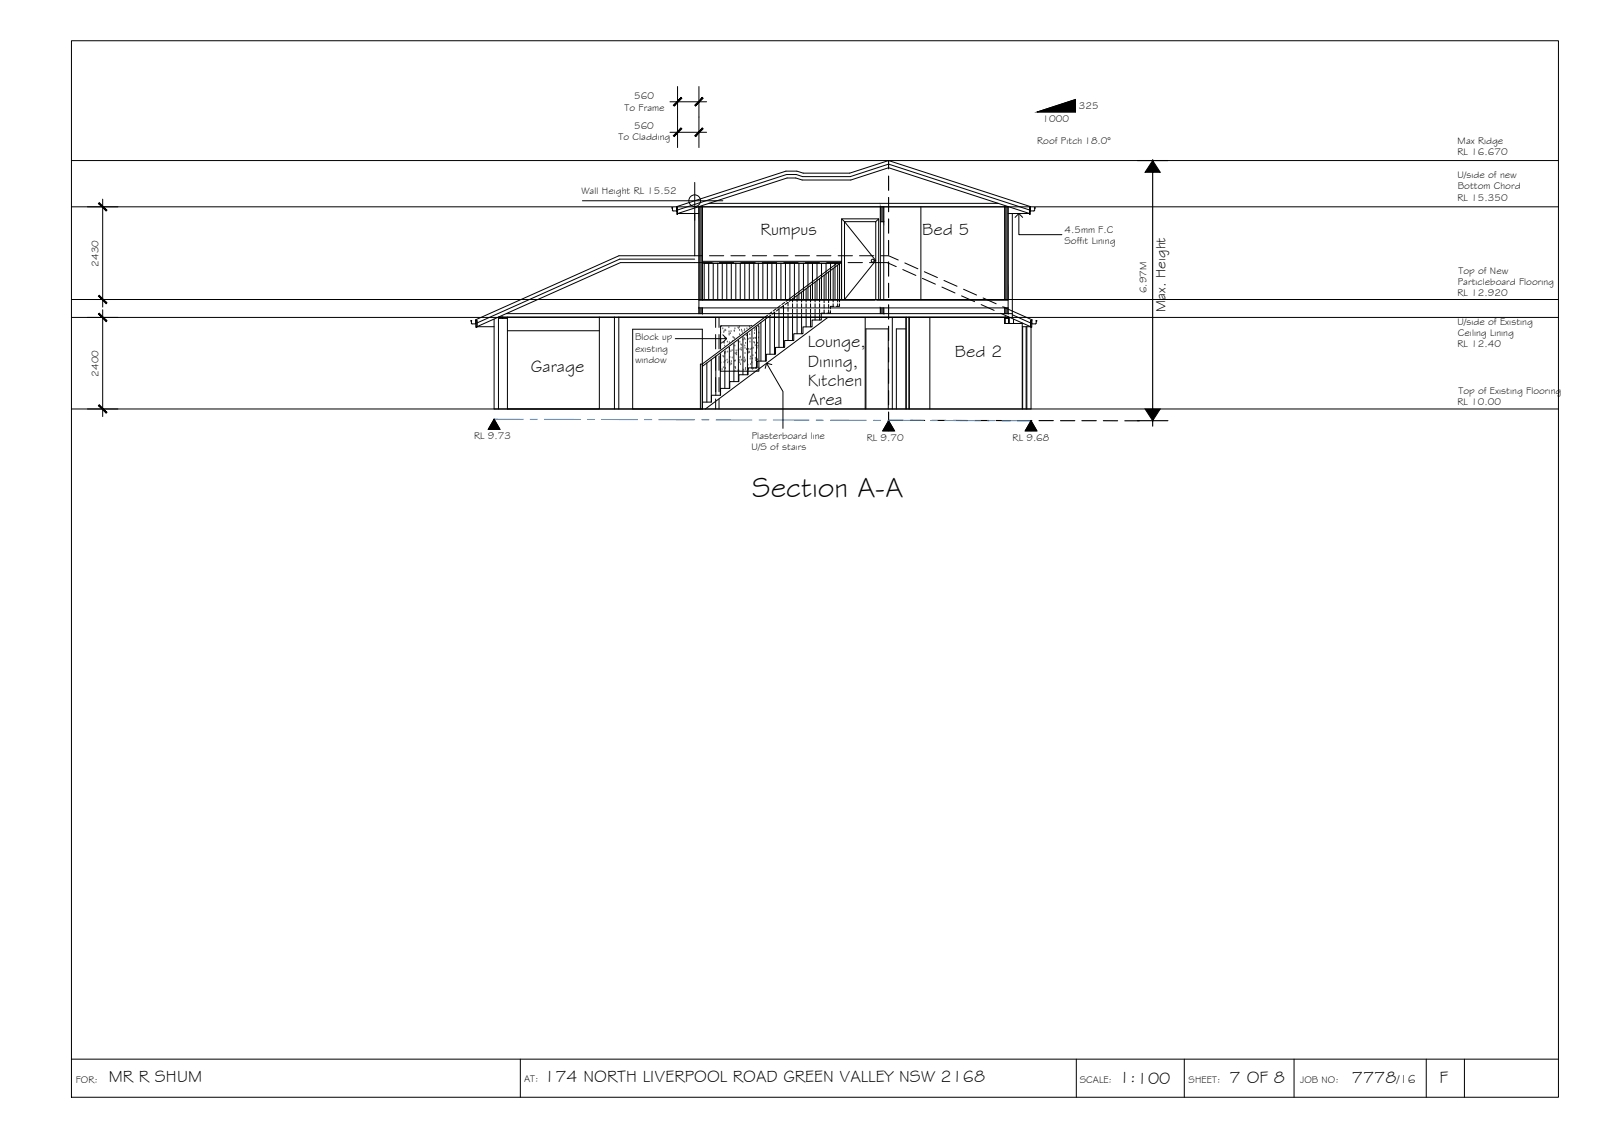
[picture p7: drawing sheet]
<svg xmlns="http://www.w3.org/2000/svg" width="420mm" height="297mm" viewBox="0 0 420 297" stroke-linecap="round" stroke-linejoin="round" font-family="sans-serif">
<!-- layer: HATCH -->
<g fill="#545454" stroke="#545454" stroke-width=".26">
<path d="M230.9 54.2l.9 3.9v-3.9zM230.9 54.2l.9 3.9h-.9z"/>
<path d="M263.5 54.2l.9 24.3v-24.3zM263.5 54.2l.9 24.3h-.9z"/>
<path d="M183.3 54.2l.9 24.3v-24.3zM183.3 54.2l.9 24.3h-.9z"/>
<path d="M263.5 80.7l.9 1.5v-1.5zM263.5 80.7l.9 1.5h-.9z"/>
<path d="M230.9 80.7l.9 1.5v-1.5zM230.9 80.7l.9 1.5h-.9z"/>
<path d="M183.3 80.7l.9 1.5v-1.5zM183.3 80.7l.9 1.5h-.9z"/>
</g>
<!-- layer: CEILING-FLOOR LINES -->
<path d="M18.7 54.2h390M18.7 42.1h390M18.7 78.5h390M18.7 83.2h390M18.7 107.2h390" fill="none" stroke="#000" stroke-width=".26"/>
<!-- layer: HATCH -->
<g fill="none" stroke="#545454" stroke-width=".26">
<path d="M189 87.3h.1M189 89.2h.1M189.1 95.2h.1M189.2 85.6h.1M189.2 90h.1M189.4 96.9h.1M189.4 89.9h.1M189.6 86.2h.1M189.6 93.4h.1M189.7 96.4h.1M189.8 93.6h.1M189.8 87.2h.1"/>
<path d="M189.9 95.1h.1M189.9 90h.1M189.9 86.8h.1M189.9 89.8h.1M190 88.8h.1M190 92.6h.1M190.1 90.8h.1M190.1 92.7h.1M190.2 86.5h.1M190.2 94.7h.1M190.3 96.6h.1M190.3 92.4h.1"/>
<path d="M190.3 86.7h.1M190.4 88.8h.1M190.7 94.4h.1M190.8 89.7h.1M190.8 95.1h.1M190.9 92.3h.1M190.9 90.9h.1M191.1 91.1h.1M191.2 85.9h.1M191.2 87h.1M191.2 87.9h.1M191.2 91.3h.1"/>
<path d="M191.2 87.5h.1M191.3 94.9h.1M191.3 89.8h.1M191.4 91.8h.1M191.4 93.7h.1M191.5 95.7h.1M191.5 87.5h.1M191.7 92.2h.1M191.7 95.3h.1M191.7 86.9h.1M191.8 94.8h.1M191.9 95.5h.1"/>
<path d="M192 91.9h.1M192 93.8h.1M192.1 89.5h.1M192.2 88.4h.1M192.4 90h.1M192.4 88.6h.1M192.6 86.8h.1M192.6 94.7h.1M192.7 88.8h.1M192.7 89.4h.1M192.7 90.7h.1M192.8 97.3h.1"/>
<path d="M192.8 86.2h.1M192.8 96.3h.1M192.8 92.7h.1M192.9 94.6h.1M192.9 96.4h.1M192.9 96.6h.1M193 92.9h.1M193.1 92h.1M193.2 92.6h.1M193.2 93h.1M193.3 89.4h.1M193.5 89.3h.1"/>
<path d="M193.6 88.7h.1M193.6 86h.1M193.6 97.2h.1M193.6 91.9h.1M193.7 86.1h.1M193.8 97.2h.1M193.9 85.8h.1M193.9 86.6h.1M194 87.7h.1M194 94.5h.1M194 95.1h.1M194 89.7h.1"/>
<path d="M194.1 93.8h.1M194.1 91.7h.1M194.2 93.6h.1M194.2 95.6h.1M194.3 90.4h.1M194.4 91.3h.1M194.4 91.8h.1M194.5 86.6h.1M194.5 90.5h.1M194.5 94.4h.1M194.6 86.9h.1M194.7 87.5h.1"/>
<path d="M194.9 89.1h.1M195 97h.1M195.1 94.8h.1M195.2 86.8h.1M195.2 93.8h.1M195.3 88.8h.1M195.3 86.5h.1M195.3 94.9h.1M195.3 90.7h.1M195.4 94.3h.1M195.4 92.7h.1M195.4 89.1h.1"/>
<path d="M195.4 91.3h.1M195.5 94.7h.1M195.5 97h.1M195.5 96.6h.1M195.5 90h.1M195.6 87.9h.1M195.8 91.6h.1M195.8 88h.1M195.9 86.2h.1M196 96.4h.1M196.2 95.7h.1M196.2 89h.1"/>
<path d="M196.3 96.9h.1M196.3 91.6h.1M196.3 92.6h.1M196.4 92.3h.1M196.6 85.8h.1M196.6 92.4h.1M196.6 87.7h.1M196.7 86.3h.1M196.7 89.7h.1M196.7 88.9h.1M196.7 88.7h.1M196.8 91.6h.1"/>
<path d="M196.8 94.1h.1M196.8 93.6h.1M196.9 95.6h.1M197.1 85.5h.1M197.2 91.5h.1M197.2 95.1h.1M197.2 96.7h.1M197.2 86.2h.1M197.3 94.1h.1M197.4 96.8h.1M197.5 93.3h.1M197.6 91.3h.1"/>
<path d="M197.6 88.8h.1M197.7 96.7h.1M197.7 89.8h.1M197.9 87.5h.1M197.9 90h.1M197.9 86.7h.1M198 88.7h.1M198 86.1h.1M198 86.4h.1M198.1 90.6h.1M198.1 94h.1M198.1 92.6h.1"/>
<path d="M198.1 88.7h.1M198.2 94.5h.1M198.2 96.6h.1M198.3 96.5h.1M198.4 93.8h.1M198.5 94.2h.1M198.6 91.3h.1M198.7 94.3h.1M198.7 90h.1M198.8 90.8h.1M199 88.6h.1M199 87.3h.1"/>
<path d="M199 96.5h.1"/>
</g>
<!-- layer: BORDER -->
<path d="M18.7 10.7h390v277h-390zM18.7 277.7h390M136.5 277.7v10M282.3 277.7v10M310.6 277.7v10M339.4 277.7v10M374.1 277.7v10M384.1 277.7v10" fill="none" stroke="#000" stroke-width=".26"/>
<!-- layer: DIMENSION -->
<path d="M175.7 26.7h9.6M175.7 34.7h9.6M177.7 22.7v16M183.3 22.7v16M22.9 54.2h8M26.9 52.2v28.3M22.9 78.5h8M22.9 83.2h8M26.9 81.2v28M22.9 107.2h8" fill="none" stroke="#000" stroke-width=".26"/>
<!-- layer: 0 -->
<g fill="#000" stroke="#000" stroke-width=".26">
<path d="M178.6 25.6l-1.8 2.2 2-2zM176.6 27.6l2-2-1.8 2.2z"/>
<path d="M178.6 33.6l-1.8 2.2 2-2zM178.6 33.6l-1.8 2.2-.2-.2z"/>
<path d="M184.2 25.6l-2 2 .2 .2zM184.2 25.6l.2 .2-2 2z"/>
<path d="M184.2 33.6l-2 2 .2 .2zM184.2 33.6l.2 .2-2 2z"/>
<path d="M25.8 53.3l2 2 .2-.2zM26 53.1l2 2-2.2-1.8z"/>
<path d="M26 77.4l-.2 .2 2.2 1.8zM25.8 77.6l2.2 1.8-.2 .2z"/>
<path d="M25.8 82.3l2 2 .2-.2zM26 82.1l2 2-2.2-1.8z"/>
<path d="M26 106.1l-.2 .2 2.2 1.8zM25.8 106.3l2.2 1.8-.2 .2z"/>
</g>
<!-- layer: TEXT -->
<g fill="#000" stroke="#000" stroke-width=".26">
<path d="M272.1 29.4l10-3.3v3.3z"/>
<path d="M302.3 42.1v3.1h2zM302.3 42.1v3.1h-2z"/>
<path d="M300.3 107.2h2v3.1zM302.3 107.2v3.1l2-3.1z"/>
</g>
<g fill="none" stroke="#000" stroke-width=".26">
<path d="M272.1 29.4l10-3.3v3.3zM152.7 52.6h36.9M182.2 47.8v9.9M129.6 109.9v2.7M233.1 110.3v2.7M270.4 110.3v2.7"/>
<circle cx="182.2" cy="52.6" r="1.53"/>
</g>
<!-- layer: NEWWORK -->
<g fill="none" stroke="#000" stroke-width=".26">
<path d="M176.5 54.5h-.3l.2 .2v.4M177.7 56h5.6M177.7 55l28.6-9.2h2.5l1.7 .5h12.5l10.1-3.3 36.9 12M178 55.9l28.4-9.2h2.3l1.7 .5h12.7l10-3.2 36.9 12h-5.6M182.2 56v11M183.3 54.2h81.1M183.3 54.2v28M184.2 54.2v24.5M185.9 53.3h75.9M220.7 57.4l.8 .7M230.4 57.4l-.7 .7M230.9 54.2v24.3"/>
<path d="M230.9 58.1h.9M231.8 54.2v24.3M241.5 54.2v24.3M263.5 54.2v24.3M264.4 54.2v28M265.5 56v27.2M271.3 54.5h.3l-.2 .2v.4M271.3 55.1l-.1 .2h-1v-.9h-.2v1.8h.2l.1-2-37.2-12.1-10.3 3.3h-12.1l-1.7-.5h-2.9l-28.7 9.3 .1 2h.2v-1.8h-.2v.9h-.9l-.3-.2M183.3 78.7h81.1M183.3 78.5h81.1M220.7 78.5v-21.1h9.7v21.1h-8.9M183.3 80.7h81.1"/>
<path d="M184.2 80.7v1.5M189 85.4h10v11.9h-10zM230.9 80.7v1.5M231.8 80.7v1.5M263.5 80.7v1.5"/>
</g>
<!-- layer: EXISTING -->
<g fill="none" stroke="#000" stroke-width=".26">
<path d="M182.2 67.9h-19.7l-37.4 16.8M184.2 67h-21.9l-37.6 16.9 .1 .1M186.1 67h3.7M186.8 68.8h-24.1l-37.6 16.9M188.7 68.8h3.7M191.7 67h3.7M194.3 68.8h3.8M197.3 67h3.8M199.9 68.8h3.8M202.9 67h3.8M205.6 68.8h3.7M208.6 67h3.7"/>
<path d="M211.2 68.8h3.7M214.2 67h3.7M216.8 68.8h3.8M219.8 67h3.8M222.4 68.8h3.8M225.4 67h3.8M228.1 68.8h4.6l2.4 1.1M231.1 67h2l2.5 1.2M236.8 70.7l3.4 1.5M237.3 68.9l3.4 1.6M241.9 73l3.4 1.5M242.4 71.2l3.5 1.6"/>
<path d="M247 75.3l3.5 1.5M247.6 73.5l3.4 1.5M252.2 77.6l3.4 1.5M252.7 75.8l3.4 1.6M257.3 79.9l3.4 1.5M257.8 78.1l3.5 1.5M123.6 84.7l.2 .2M123.7 84.1h-.2l.1 .2v.4M124.8 84v.9h-1M124.8 84h.3v1.8h-.3zM125.1 84v1.7M125.1 85.7h4.5"/>
<path d="M129.6 83.6v23.6h140.8v-21.4M130.7 83.1v24.1M130.7 83.5h2.4M130.9 83.1h133.6M130.9 83.1v.4M131.8 83.1v.4M132.8 82.2h132.7M133.1 83.1v24.1h24.1v-24.1M133.1 86.7h24.1M161.1 83.1v24.1M162.3 83.1v24.1M162.3 83.2h75.3v24"/>
<path d="M187.7 83.2v2.6M187.7 87.7v3.8M187.7 93.3v3.8M187.7 99v3.7M188.6 83.2v2.6M188.6 87.7v3.8M188.6 93.3v3.8M188.6 99v3.7M226.9 83.2v24M234 83.2v24M237.6 86.2h-2.5v21M237.7 83.1v24.1"/>
<path d="M238.4 83.1v24.1M243.9 83.2v24M262.5 82.1l7.8 3.6M263 80.4l7.7 3.5-.4 .1v1.8h.3v-1.8v.9h1M263.6 83.1l.9 .4h-.9zM263.6 83.1v1.7M264.5 83.1v1.7M264.5 83.1l-.9 .4M264.7 83.2v1.6M265.5 82.5l4.8 2.2M265.8 83.6v1.2M268.1 84.8h-4.6v-1.6h-25v24"/>
<path d="M268.1 84.7v22.5M268.1 85.7h2.2M268.2 85.7v21.5M269.1 85.7v21.5M269.3 85.7v21.5M270.3 84v1.7M271.7 84.1h.3l-.2 .2v.4M271.7 84.7l-.2 .2M165.9 107.2v-20.9h18.3v20.9M187.7 104.6v2.6M188.6 104.6v2.6M227.1 107.2v-21h5.9v21"/>
</g>
<!-- layer: STAIRS -->
<g fill="none" stroke="#000" stroke-width=".26">
<path d="M184.2 68.5h36.5v10M184.2 69h36.5M184.7 78.5v-9.5h35.5v10.2M185.9 69v9.5M187.1 69v9.5M188.2 69v9.5M189.4 69v9.5M190.6 69v9.5M191.8 69v9.5M193 69v9.5M194.1 69v9.5M195.3 69v9.5"/>
<path d="M196.5 69v9.5M197.7 69v9.5M198.9 69v9.5M200.1 69v9.5M201.3 69v9.5M202.4 69v9.5M203.6 69v9.5M204.8 69v9.5M205.8 79.3l-.8 .5M206 69v9.5M206.6 79.3l-.7 .5M206.7 79.2v1"/>
<path d="M207.2 69v9.5M207.9 78.4v.8M207.9 79.6v1M208.4 69v9.5M209 77.5v1.7M209 79.6v1M209.5 69v9.5M210.2 76.6v2.6M210.2 79.6v1M210.7 69v9.5M211.4 75.7v3.5M211.4 79.6v1"/>
<path d="M211.9 69v9.5M212.6 74.8v4.4M212.6 79.6v1M213.1 69v9.5M213.8 73.9v5.3M213.8 79.6v1M214.3 69v9.5M215 73.1v6.1M215 79.6v1M215.5 69v9.5M216.1 72.2v7.2M216.1 79.8v1"/>
<path d="M216.6 69v9.5M217.3 71.3v8.1M217.3 79.8v1M217.8 69v9.5M218.5 70.4v8.8M218.5 79.6v.7M219 69v9.5M219.5 69l-13.3 10M219.7 69.5v9.7M219.7 79.6v.7M220.2 79.6v.7h-1M220.2 69.1l-13.2 9.9"/>
<path d="M185.4 95.2v10.2M186.5 94.3v11.1M187.7 93.4v10.2M188.9 92.5v11.1M190.1 91.6v10.2M191.3 90.7v11.1M192.5 89.9v10.1M193.7 89v11M194.8 88.1v10.1M196 87.2v11M197.2 86.3v10.1M198.4 85.4v11"/>
<path d="M199.6 84.6v10.1M200.8 83.7v11M201.3 82.6l-17.1 12.8M201.9 83.1v9.8M202.1 82.6l-17.9 13.4M202.4 81.8l-.7 .6M203.1 81.9v11M203.2 81.8l-.7 .6M203.5 81l-.7 .5M204.3 81v10.1M204.4 81l-.8 .5M204.7 80.1l-.8 .6"/>
<path d="M204.8 80.7l.7-.6v11M206.7 82.1v7.2M206.7 80.7v1M207.9 82.5v6.8M207.9 81.1v.9M209 82.5v5M209 81.1v.9M210.2 82.5v5M210.2 81.1v.9M211.4 82.5v3.2M211.4 81.1v.9M212.6 82.5v3.2"/>
<path d="M212.6 81.1v.9M213.8 82.5v1.4M213.8 81.1v.9M215 82.5v1.4M215 81.1v.9M216.1 81.3v.8M216.4 82.1h-1v1.8h-2.4v1.8h-2.4v1.8h-2.4v1.8h-2.4v1.8h-2.4v1.8h-2.4v1.8h-2.4v1.7h-2.4v1.8h-2.4v1.8h-2.4v1.8h-2.4v1.8h-2.4v1.8h-2.4v1.8M217.1 83.2l-32.1 24M217.3 81.3v.8M217.8 81.4v.7h-1M218.8 80.3h-1v.7M184.2 105.4v-10h-.5v11.8"/>
</g>
<!-- layer: MASK -->
<g fill="#fff" stroke="#fff" stroke-width=".26">
<path d="M189.8 91.8l7.8-6.4h.8z"/>
<path d="M221.5 58.1l8.2 20.4v-20.4zM221.5 58.1l8.2 20.4h-8.2z"/>
<path d="M189 91.8h.8l7.8-6.4zM189 91.8h.8l-.8 .7z"/>
</g>
<!-- layer: DOORS -->
<g fill="none" stroke="#000" stroke-width=".26">
<path d="M221.5 58.1l8.2 10.2-8.2 10.2v-20.4h8.2v20.4"/>
<circle cx="228.9" cy="68.4" r=".39"/>
</g>
<!-- layer: 0 -->
<path d="M266.2 57l1-1 1 1M267.2 56v5.5h11.3M177.1 88.8h13.5M189.6 87.8l1 1-1 1M201 95.2l4.3 7.5v9.6M202.4 95.6l-1.4-.4-.3 1.4" fill="none" stroke="#000" stroke-width=".26"/>
<!-- layer: TEXT -->
<g fill="none" stroke="#000" stroke-width=".3">
<path d="M233.1 42.1v2.2M233.1 46.2v3.7M233.1 51.8v3.7M233.1 57.4v3.7M298.3 42.1h8M302.3 42.1v69.6M233.1 63v3.8M233.1 68.7v3.7M233.1 74.3v3.7M233.1 79.9v3.7M233.1 85.5v3.8M233.1 91.2v3.7"/>
<path d="M233.1 96.8v3.7M233.1 102.4v3.7M233.1 108v2.2h3.8M238.7 110.2h3.8M244.4 110.2h3.7M250 110.2l3.8 .1M255.6 110.3h3.8M261.2 110.3h3.8M266.9 110.3h3.7M272.5 110.3h3.8M278.1 110.3h3.8M283.7 110.3h3.8"/>
<path d="M289.4 110.3h3.7M306.3 110.3h-11.3"/>
</g>
<!-- layer: LEVELS -->
<path d="M129.6 109.9l1.5 2.7h-3zM233.1 110.3l1.5 2.7h-3.1zM270.4 110.3l1.5 2.7h-3z" fill="#000" stroke="#000" stroke-width=".26"/>
<path d="M129.6 109.9l1.5 2.7h-3zM233.1 110.3l1.5 2.7h-3.1zM270.4 110.3l1.5 2.7h-3z" fill="none" stroke="#000" stroke-width=".26"/>
<!-- layer: GRDLEV -->
<g fill="none" stroke="#007fff" stroke-width=".26">
<path d="M129.6 109.9h7.6M139.1 109.9h1.8M142.8 109.9l9.4 .1M154.1 110h1.8M157.8 110h9.4M169.1 110h1.8M172.8 110l9.4 .1M184.1 110.1h1.8M187.8 110.1h9.4M199.1 110.1h1.8M202.8 110.1h9.4M214.1 110.1l1.8 .1"/>
<path d="M217.8 110.2h9.4M229.1 110.2h1.8M232.8 110.2h9.4M244.1 110.3h1.8M247.8 110.3h9.4M259.1 110.3h1.8M262.8 110.3h7.6"/>
</g>
<text font-size="7.5" x="197.3" y="130.2">Section A-A</text>
<g font-size="4.5">
<text x="199.5" y="61.6">Rumpus</text>
<text x="241.9" y="61.6">Bed 5</text>
<text x="211.8" y="91.1">Lounge,</text>
<text x="250.5" y="93.7">Bed 2</text>
<text x="139.3" y="97.5">Garage</text>
<text x="211.8" y="101.1">Kitchen</text>
<text x="211.9" y="96.1">Dining,</text>
<text x="212.1" y="106.1">Area</text>
<text x="28.5" y="283.8">MR R SHUM</text>
<text x="142.7" y="283.7">174 NORTH LIVERPOOL ROAD GREEN VALLEY NSW 2168</text>
<text x="293.5" y="284">1:100</text>
<text x="322.4" y="284">7 OF 8</text>
<text x="354.5" y="283.9">7778</text>
<text x="377.5" y="283.8">F</text>
</g>
<text font-size="3.7" x="305.7" y="81.7" transform="rotate(-90 305.7 81.7)">Max. Height</text>
<text font-size="3.2" x="366.4" y="283.9">/16</text>
<g font-size="2.6">
<text x="163.8" y="29">To Frame</text>
<text x="166.3" y="26.1">560</text>
<text x="283" y="28.5">325</text>
<text x="166.3" y="33.7">560</text>
<text x="273.5" y="31.9">1000</text>
<text x="162.2" y="36.7">To Cladding</text>
<text x="272" y="37.7">Roof Pitch 18.0°</text>
<text x="382.3" y="40.7">RL 16.670</text>
<text x="382.3" y="37.8">Max Ridge</text>
<text x="382.3" y="46.7">U/side of new</text>
<text x="152.5" y="50.9">Wall Height RL 15.52</text>
<text x="382.3" y="52.6">RL 15.350</text>
<text x="382.3" y="49.6">Bottom Chord</text>
<text x="279.2" y="61">4.5mm F.C</text>
<text x="279.2" y="64">Soffit Lining</text>
<text x="25.9" y="69.9" transform="rotate(-90 25.9 69.9)">2430</text>
<text x="382.5" y="71.7">Top of New</text>
<text x="300.7" y="76.9" transform="rotate(-90 300.7 76.9)">6.97M</text>
<text x="382.3" y="77.6">RL 12.920</text>
<text x="382.3" y="74.6">Particleboard Flooring</text>
<text x="166.5" y="89.3">Block up</text>
<text x="382.3" y="85.1">U/side of Existing</text>
<text x="382.4" y="88">Ceiling Lining</text>
<text x="166.5" y="95.1">window</text>
<text x="166.6" y="92.2">existing</text>
<text x="382.3" y="90.9">RL 12.40</text>
<text x="25.9" y="98.8" transform="rotate(-90 25.9 98.8)">2400</text>
<text x="382.3" y="106.2">RL 10.00</text>
<text x="382.5" y="103.3">Top of Existing Flooring</text>
<text x="124.4" y="115.2">RL 9.73</text>
<text x="197.1" y="118">U/S of stairs</text>
<text x="197.2" y="115.1">Plasterboard line</text>
<text x="227.3" y="115.6">RL 9.70</text>
<text x="265.6" y="115.6">RL 9.68</text>
<text x="19.9" y="283.9">FOR:</text>
<text x="137.5" y="283.7">AT:</text>
<text x="283.2" y="284">SCALE:</text>
<text x="311.7" y="284">SHEET:</text>
<text x="341" y="284">JOB NO:</text>
</g>
</svg>
